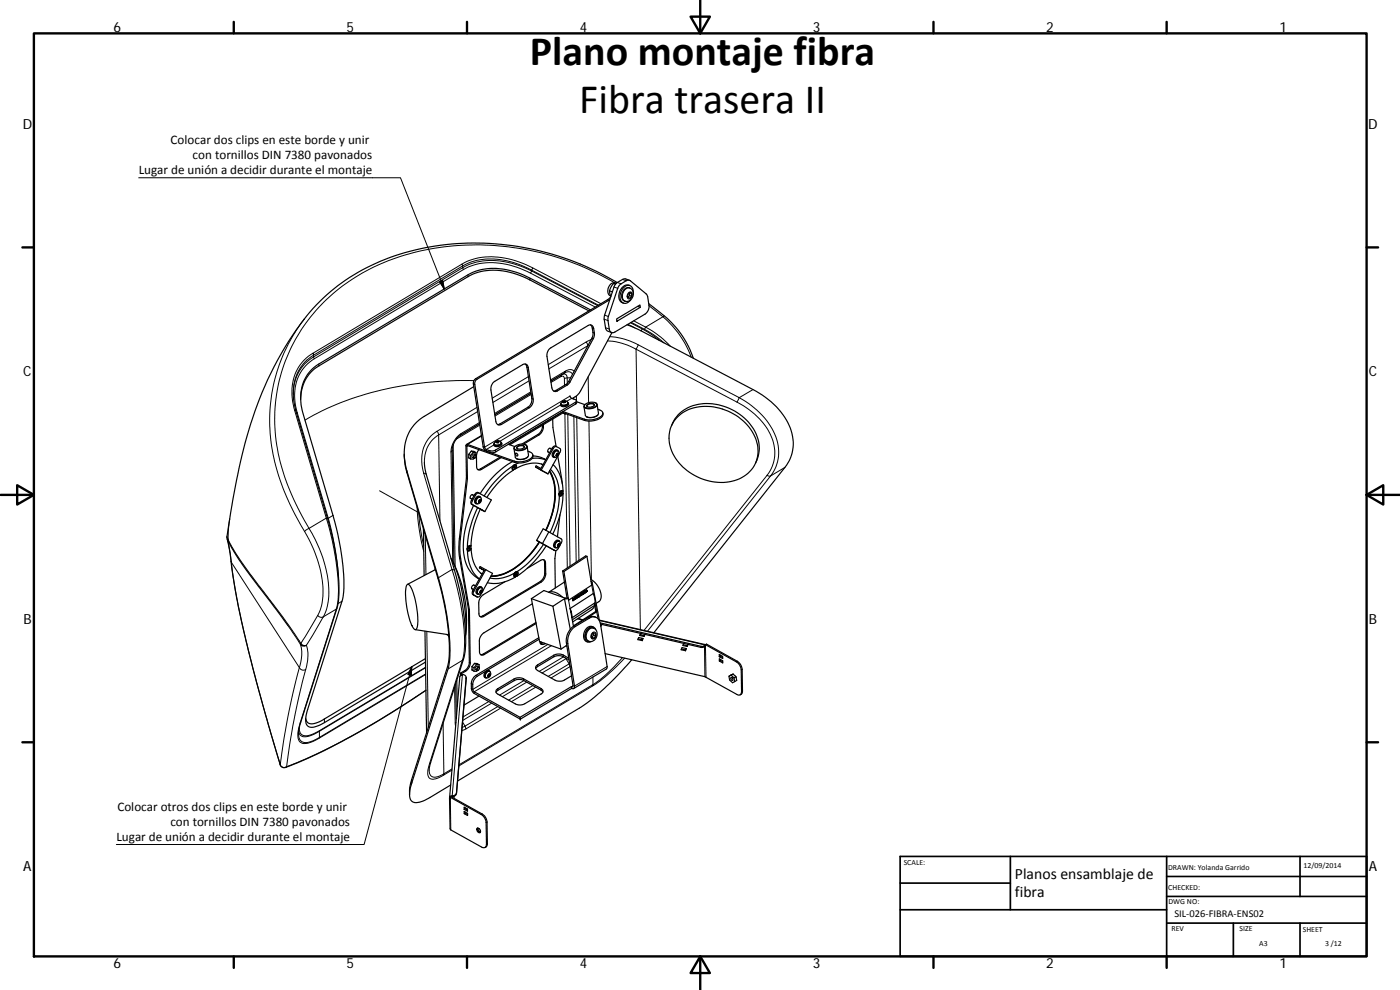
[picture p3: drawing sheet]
<svg xmlns="http://www.w3.org/2000/svg" width="420mm" height="297mm" viewBox="0 0 420 297" stroke-linecap="round" stroke-linejoin="round" font-family="sans-serif">
<g fill="none" stroke="#000" stroke-width=".3">
<path d="M41.6 53.3h78.6l13.1 33.4M138.6 79.2a20.7 20.7 0 0 1 18.2-.2l3.1 1.4-.4 .6M91.3 95.8a50.9 50.9 0 0 0-6.2 51.2l2.9 6.3 3.4 6.2M131.9 84.6l1-.4 .4 2.5zM138.9 80.3a20.3 20.3 0 0 1 17.5-.4l3.1 1.4M138.9 80.3l.2 .6a19.9 19.9 0 0 1 18.1 .1l2 1M138.9 80.3l-44.8 26.8M138.9 80.3l-.1-.5a20.5 20.5 0 0 1 18.6 .2l2.1 1M139.1 80.9l-44.8 26.7-.2-.5M140.5 82.4v.6M159 83.4v.6M159.5 81l20.1 10.6"/>
<path d="M159.5 81.3l-.3 .7 19.5 10.1M159.5 81.3l19.9 10.4M159.5 81v.3M159.9 80.4l20.4 10.7M177.7 98.4l.5 .2M178 99.8l.4 .1M181.3 95.8l1.2 .4M181.5 94.6l1.1 .4M181.7 98.3l1.1 .4M182.3 89.9l.4 .2M184.3 86.1l1.1 .4M184.5 84.9a79.9 79.9 0 0 0-67.8-6.7 51.7 51.7 0 0 0-33.9 41.6 55.7 55.7 0 0 0 6.6 32.6l1.3 2.5a53 53 0 0 1 7.2 16.2 19.9 19.9 0 0 1-.9 14"/>
<path d="M185.3 84.8l1.1 .4M186.8 83.8l1.1 .4M188.5 97.3l2 1.1M188.7 87.8a.72 .72 0 0 1 1 0 .72 .72 0 0 1 0 1 .77 .77 0 0 1-.6 .9 .77 .77 0 0 1-.9-.6l.1-.7zM189 86.4a2.28 2.28 0 0 0-2 1.5 2.28 2.28 0 0 0 .6 2.5M189.2 96.8l3.6 1.9M189.4 96.7l4 2.1M190.2 96.3l3.6 1.8-.4 .7M192.8 98.7l-.4 .6M192.8 98.7l2.6 1.6 2.5 1.9M193.4 98.8l2.7 1.6 3.2 2.5M194.8 91.7l4.2 3.3-5.2 3.1a28 28 0 0 1 7.4 5.8"/>
<path d="M199.3 94.8l-.3 .2a29.4 29.4 0 0 1 8.5 12.2M93.9 106a13.6 13.6 0 0 0-5.9 15.2l.4 1.9M93.9 106l44.7-26.8 .2 .3v.3l-44.7 26.8zM94.1 107.1a12.5 12.5 0 0 0-6.1 11.3M94.1 107.1v-.5a12.8 12.8 0 0 0-6.1 11.6M94.3 107.6a13.2 13.2 0 0 0-5.3 15.3l.2 .9M95.7 109.2v.6M142.1 115.2l.4 .1M142.2 114.2a99 99 0 0 0-48.2 10.4l-2.5 1.4M142.7 113.6l.4 .2M158.1 110.2l.4 .1M158.6 113l-10.9 6.5"/>
<path d="M158.8 114.3l-10.9 6.5M159.3 117.6l-10.9 6.5M159.4 118l-10.9 6.4M159.4 118.3l-10.8 6.5M159.6 119.6l.4 .1M166.9 117.1l.4 .2M168.3 113l-2.9 1.7M169.4 111.9l-.9 .5-.2 .6a.67 .67 0 0 1 .7-.1 .67 .67 0 0 1 .4 .7M169.4 111.9l.3-.5-4.4 2.6M169.4 111.9a1.54 1.54 0 0 1 2.4 .4M169.4 111.9l-4.1 2.5 3.2-2a1.02 1.02 0 0 1 1.2-.1 1.02 1.02 0 0 1 .5 1.1l.1 1.6M169.7 111.4a2.05 2.05 0 0 1 2.6 0"/>
<path d="M169.8 115.4l.5 .1M170.7 114.5l.4 .1M171.1 118.9l-25.7 15.3-.4-.2M171.2 113.3l-1.8 .3v2M171.6 119.5l-1.5 .9M172.2 119.4v.3M173 118.8v1.4M176.4 103.7l-.5-1.1-11.4 6.8M176.4 103.7v.1M176.4 103.7l-11.7 7M176.4 103.7h.1M176.5 113.1l.1 7.7"/>
<path d="M177.4 101.9l-1.5 .7M177.6 101.5l.4 .1M182.3 102.3a19.4 19.4 0 0 1 8.6 2.5M183 101a20.3 20.3 0 0 1 8.6 2.5l-.7 1.3M190.9 104.8l1.3 84.1M190.9 104.8l30.3 15.8M191.6 103.5l30.3 15.8-.7 1.3M226 116.9l-4.1 2.4a21.9 21.9 0 0 1 11.6 14.3 11 11 0 0 1-2.4 9.3l-.9-.3M88.8 123.3l-.4-.2 9.5 32.3-6.5 4.1M89 123.8h.2M89.2 123.8l9.3 31.7h-.2M127.4 138.7a9 9 0 0 1 4.2-8.2l-.4-1.1a10.2 10.2 0 0 0-4.3 11.8l.3 .8"/>
<path d="M135.3 135.6l.6 32.8M135.7 135.1l-.4 .5M136 133.5l.6 36.4M136 133.4v.2M137 131.7l-.1 .1M140.7 137.1v.3M141.4 135.4h.2l-.4 .2M142.3 136.2a.71 .71 0 0 0-.6 1.1M143.2 122.2l-12 7.2M143.4 123.5l-11.8 7 .4 25.8M143.9 126.8l-5.5 3.2M143.9 127.2l-5.7 3.4 .2-.6a7.1 7.1 0 0 0-3.1 5.6"/>
<path d="M144 127.6l-7 4M144.5 130.8l-4.2 2.5 .1 .4h-.6M147 135.3l.1 .5M148.2 133.5l-2.3 1.4 .1 .5M148.7 135l.1 .6M148.8 132.5h.1a.48 .48 0 0 1 .5-.2 .48 .48 0 0 1 .3 .3l-.1 .1a.45 .45 0 0 1-.5 .2 .45 .45 0 0 1-.3-.4zM150.1 127.2l.4 .2M150.4 132.9a1.34 1.34 0 0 1-2.1 .3M154.3 138.3l.1 .4M158.5 122.2l.4 .1M161.4 130.4l.3 .1M162.8 127.9l.3 .2"/>
<path d="M165.7 134.4l.3 .2M167 136.2l.3-.2a.46 .46 0 0 1 .2 .6 .46 .46 0 0 1-.6 .2zM167.4 135.3a1.24 1.24 0 0 0-1 1.8M168.2 121.5l-18.1 10.9M168.8 120.5h.1a.47 .47 0 0 1 .5-.2 .47 .47 0 0 1 .4 .4l-.1 .1a.5 .5 0 0 1-.9-.3zM169.5 124.1l.8 46.3M170.4 124.3l.7 45.5M170.4 120.9v.1a1.46 1.46 0 0 1-2.1 .2M172.2 125l.7 43.7M172.7 120.7l.1 .5M173.1 125.3l.6 42.8M175.4 125.8v.3"/>
<path d="M176.8 126.3l.7 47.6M221.2 120.6a20.3 20.3 0 0 1 11.1 13 10.9 10.9 0 0 1-2.1 9M68.9 155.7l-.3 2.3a7.9 7.9 0 0 0 .3 4.7l3.5 5.8 12.5 16.7 5.4 7.8M91.4 159.5a33.5 33.5 0 0 1 5.2 21.6l-.5 1.9-.8 1.7M98.3 155.6l-.4-.2a71.6 71.6 0 0 1 3.5 25.3l-.5 2.1-3.9 2.3M99.9 154.6l-1.4 .9a92.8 92.8 0 0 1 3.1 17.6M113.9 147.3l11.7 6.5M122.1 141.3v.5M125.2 152.2a61.5 61.5 0 0 0 2 13.2M125.7 153.9l.3 3.6 1.1 6.1M127.2 142l.7 .3M127.2 142l8.4 28.9-4 2.5"/>
<path d="M141.5 150.1l.3 .2M141.5 151.3l.3 .1M142.5 148.4l.2 .1M143.9 150l.1-.1a.49 .49 0 0 1 .4 .6 .49 .49 0 0 1-.6 .4l-.2-.3zM144.1 149.2a1.22 1.22 0 0 0-1 1.9M144.2 140.7l.3 .1M230.2 142.6l-36.9 46.5M235.6 140.2l-4.3 2.6-37 46.6M68.1 161.1l.5 1.5M68.3 161.9l1.1 6.8 20.4 31.6a211.8 211.8 0 0 0-5.7 29.1l-5.5-18.8-4.3-16.3-2.9-12.9-2-12.9M127.6 160.5l.2 11.9M136.4 171.2l-.8-.3a68.9 68.9 0 0 1 3.6 25.1l-.4 2.1-4.3 2.6"/>
<path d="M137.9 161.6l.2 .2M138 167.5l.2 .1M141.9 177.2l.3 .2M141.9 178.4l.3 .2M142.9 179l.3 .1M144.3 177.1l.1-.1a.48 .48 0 0 1 .4 .6 .48 .48 0 0 1-.6 .4l-.2-.3zM144.5 176.4a1.23 1.23 0 0 0-1 1.8M162.1 174.5l.3 .1M163.4 168.7l.3 .2M163.5 172l.3 .2M166.2 165l.3 .2M167.7 163.1a.44 .44 0 0 1 .3 .6 .44 .44 0 0 1-.7 .2z"/>
<path d="M167.8 162.4a1.21 1.21 0 0 0-1 1.9M169.7 179.5l-.3 .1M171.9 179.9l.1 .1M171.9 179.6l.3 .1M172 179.6l-.1 .1M172.1 179.8h.1M172.7 179.1l.2 .1M172.7 179.1h.1M174.4 178h.2M174.5 177.9l.2 .1M174.8 177.7h.2M174.9 177.7h.1"/>
<path d="M175 177.7h.1M175.5 177.3h.1M175.6 177.5h.1M175.6 177.2h.2M175.6 177.8h.1M175.7 177.5h.2M175.8 177.7h.1M177.5 174.4l-.1 .1M177.6 175.6l.4 2.5M90.3 193a1.37 1.37 0 0 0 1.7 .6 1.04 1.04 0 0 1-1.8-.4zM95.3 184.7a1.33 1.33 0 0 0 1.7 .4M95.3 184.7l-5 8.3"/>
<path d="M97 185.1l-5 8.5a10.7 10.7 0 0 1-.5 7.4 1.15 1.15 0 0 1-1.4-.3 1.15 1.15 0 0 1 0-1.5 8.7 8.7 0 0 0-1.8-8.8l-1.9-2.8M101.1 182.5l-11 34.4M102.6 180.4l-1.1 .7M128.1 189.4l.4 28.8M139.1 197.6l-.3 .5-9.9 31.2M140.9 198.8l.2 .1M142.4 199l.2 .1-.4 .2M143.3 199.9a.67 .67 0 0 0-.6 1M144.9 184.8l.2 .2M145 196.2l.3 .2M161.3 199.5v.5M162.5 192.7l.2 .6"/>
<path d="M163.3 193h.2M164.4 193.4l-22.5 13.4-.4-.2M165.5 193.7l-23.2 13.9v.5M166.2 196.6v.5M169 196.5v.5M169.1 197.1l-7.3 4.3M169.8 197.4l1 1.8M170 197.5l-7.3 4.4M170 193l.4 .1M170.6 180.1l.5 2.5M170.8 199.2l-6.3 3.7M170.8 199.2l.3 .8-5.7 3.4"/>
<path d="M170.9 199.1l-.1 .1M172.2 187.8l.5 .2M176.4 185.3l.5 .2M177.8 189.8a.78 .78 0 0 1 1.1 .2 .78 .78 0 0 1-.1 1.1 .78 .78 0 0 1-1.2 .6 .78 .78 0 0 1-.2-1.3zM178.1 188.5a2.26 2.26 0 0 0-2 1.5 2.26 2.26 0 0 0 .6 2.4M179.1 183.6l.4 2.1M179.9 186.2l31.5 7.3M182.2 200l-9.8 5.9M186.8 197.3a42.7 42.7 0 0 1-8.8 8.1M187.5 197.5a51.1 51.1 0 0 1-9.6 8.3l.1-.4M192.2 190.1v.4l.3-.4M192.6 191.5l-.3 .4"/>
<path d="M193.3 190.7l-.1 .1M210.4 193.9l-.1 .3M211.4 194l.1 9M211.7 194l.2 9.2M221.3 198.4l-.3 .2M89.8 218.4a2.15 2.15 0 0 0 1 2.2 2.15 2.15 0 0 0 2.3-.1l2.8-1.3v.2M90.3 216.7a6.4 6.4 0 0 0-.3 5.8 3.5 3.5 0 0 0 3.8 0l2.1-1.1M91.7 200.9a212.3 212.3 0 0 0-5.7 29.1 216.6 216.6 0 0 0 41.8-22.9M95.9 219.4l-2.5 1.2a2.5 2.5 0 0 1-3.6-.6l-.2-.5M97.3 215.7l.1 1.1M123.6 200.1l-14.3 53.3h-74.4M123.6 200.1l-.2 2.5-1-.2z"/>
<path d="M127.7 200.2l-31.8 19M127.7 200.3l-31.8 19.1M127.8 202.4l-31.9 19v-2M127.8 202.2l-33.4 19.9a3.4 3.4 0 0 1-4.3 0l-.4-.8-.1-1.1M133 217l.2 15.2M136.4 206.1l.2 10.8M136.9 216.7l-.3 .2 .1 .9M137 215.2l-.1 .3M137.1 204l.1 8M138.8 202.6l-3.1 36.4M138.8 216.6l.8 1.3M139.5 201.2l.3 .2"/>
<path d="M139.6 217.9l-.9 .3M139.8 218.7l-1.2 .5M139.9 203.4v.2M141.4 205.1l.5 .3M141.7 200.8v.3M142.8 202.6l.4 .3M146.5 202.4l.3-.3a.46 .46 0 0 1 .3 .7 .46 .46 0 0 1-.7 .2zM146.7 210.5l-7.8 4.6M146.9 201.5a1.23 1.23 0 0 0-1 1.8M147.6 211l-8.8 5.2M149.4 206.7v.4M149.4 212l-9.8 5.9"/>
<path d="M150.3 212.5l-10.5 6.2-.2-.8M154.3 203.7v.5M156.2 215.7v.1M157.1 203.7v.5M157.2 204.2l-7.3 4.4M158.1 204.7l-7.3 4.3M159.9 205.7l-7.3 4.4M160.8 206.2l-7.3 4.3M162.4 206.6v.5M172 205.8l-.4 .2M177.9 205.8l-40.2 24M177.9 203.1l.1 2.3"/>
<path d="M178 205.4l-40.3 24.1M219.5 202.5l-.2 .1M220.7 202.8l.2 .5v-.3M222.7 200.9l-.2 .1M222.8 207.4l-.2 .1M84.1 229.5v-.1a1.24 1.24 0 0 0 1.9 .6l-.3 .3M123.6 233.9v1M128.8 231.1a1.83 1.83 0 0 0 .8 1.9 1.83 1.83 0 0 0 2 0l1.6-.8M129.3 228.7a4.3 4.3 0 0 0-.3 4.9 4.3 4.3 0 0 0 4.1-1M135.2 239.8l.1 9.2M135.6 231.1l-2.5 1.5 .1-.4M135.6 230.7l-2.4 1.5"/>
<path d="M137 237.8v.3M144.7 244.2l-.3 .2M146.2 246.7l-.3 .1M146.3 253.2l-.3 .1"/>
</g>
<g fill="none" stroke="#000" stroke-width=".36">
<path d="M176.8 93.3l-17.8-9.3a20 20 0 0 0-17.8-1.4l-45.5 27.2a11.3 11.3 0 0 0-5.5 10.1M177.2 97.5l.4 .5 .4 1.8-.2 1.4-7.1 13.3-.9 .9-2.9 1.7-.8 .2M177.2 93l-18.2-9.6a20.6 20.6 0 0 0-17-1.7l-46.3 27.5a11.9 11.9 0 0 0-5.2 13.1l9.4 32.3a68.8 68.8 0 0 1 3.1 24.3l-11.2 35.9a2.45 2.45 0 0 0 1.3 3.4h.9l1.1-.3 2.3-1.1 30.3-18.2M182.9 87.3l.4 1.6M182.9 87.3l.9 .3M183 89.9l-40.2 24.2-.3 1.2 3.1 19.2 .3 .4 1.3 .4 1.5-.3 24.1-14.4 .1-.5-1.3-.6-.5-.6M183.2 89.2l-.9 .7-39.6 23.7-.6 .8v.8l2.9 19.1 .8 1 1.5 .5 1.5-.2 24.1-14.5 .1-.9M183.7 99.8l-9.4 17.5-1.3 1.6-1.3 .7M184.1 85.1l-1.2 2.2M184.1 85.1l.6 .2M184.7 85a2.12 2.12 0 0 0-2.3 2.8l.4 .7 .4 .3M185 95.7l7.1-4.2 .1 .7-7 4.2z"/>
<path d="M185 84.9l-.9 .2M185.2 84.8a81.4 81.4 0 0 0-68.1-7.6 57.9 57.9 0 0 0-30.7 25.6 120.3 120.3 0 0 0-15.8 43.3 123 123 0 0 0-2.5 15.4l1 4.5 .7 6.2 1.2 7.3 2.2 9.9 3.7 14.9 7.2 25.2a1.25 1.25 0 0 0 1.6 .8 215.9 215.9 0 0 0 42.1-23.2M185.3 84.8l-.9 1-3.1 9.4 .5 3.4 .5 .7 1.3 .5M186 85.5l2.2-1.4 1 .1 4.9 4.1 .3 .7 .4 2.6a2.87 2.87 0 0 1-1.2 2.6l-9.1 5.4a1.06 1.06 0 0 1-1.1 .1 1.06 1.06 0 0 1-.6-1l-.3-3.4 2.9-8.8zM187.3 86.8a1.73 1.73 0 0 1 2.4 .1 1.73 1.73 0 0 1 .1 2.4 1.68 1.68 0 0 1-2.3 1.1 1.68 1.68 0 0 1-.8-2.4zM188.2 97.5l4.2 1.8 33.6 17.6a22 22 0 0 1 11.7 13.2 11.6 11.6 0 0 1-2.1 10.1l-39.4 49.6M188.9 84.1l-1.4-.5-.4 .1-1.8 1.1M189 87.8h.1M189 85.7a2.76 2.76 0 0 0-3.3 3 1.97 1.97 0 0 0 1.4 2.3M189 87.8l.6 .2v.9l-.6 .6-.6-.2v-.9zM189.6 88.9l-.6-.2-.6 .6M189.6 88l-.6-.2v.9"/>
<path d="M190.1 87.8a1.69 1.69 0 0 0-1-2.1 1.69 1.69 0 0 0-2.1 .8 3 3 0 0 0 .1 4.4 2 2 0 0 0 2.2-1M191.4 91.9l.8 .3M194.7 91.1a34.9 34.9 0 0 1 11 11.2l1.4 2.6 1 2.6M88 118.2l.2 2.5 .6 2.6 9.5 32.3a72.1 72.1 0 0 1 3.3 24.8l-.5 2.1-11 34.7-.5 3M142.2 116l-14.9 8.9a13.3 13.3 0 0 0-5.5 15.4l9.8 33.1a77.8 77.8 0 0 1 3.3 24.6l-.4 2.7-11.5 36.4a2.85 2.85 0 0 0 1.2 3.6h1.6l1.8-.6 7.6-4.6M148 114.8l8.9-5.4a1.05 1.05 0 0 1 1.1-.1 1.05 1.05 0 0 1 .5 1l1.5 9.4a2.73 2.73 0 0 1-1.1 2.6l-8.4 5.1a1.06 1.06 0 0 1-1.1 0 1.06 1.06 0 0 1-.6-1l-1.5-9.4 .2-1.3zM157.6 109.2l.5 .7 1.5 9.7a2.7 2.7 0 0 1-1.1 2.6l-8.4 5-.8 .2M164.8 104.8l11.7-7.1a1.07 1.07 0 0 1 1.7 .9l.2 1.6-.2 1.1-7.3 13.6-3.6 2.4a1.07 1.07 0 0 1-1.7-.9l-1.5-9.8 .2-1zM121.3 136.3l.6 4.7 9.6 32.6a69.6 69.6 0 0 1 3.1 25.1l-11.4 36.2-.3 1.8v1.8M127.4 138.7l.4 3.2 8.6 29.3a71.9 71.9 0 0 1 3.2 24.3l-.5 2.1-9.8 31.1-.5 2.4M138.2 130.6a5.7 5.7 0 0 0-2.5 4.5l.5 34.1M140.7 136.3l.6 .4"/>
<path d="M140.7 136.3v.8M140.7 137.4l.6 .3M141.2 135.6l-.5 .7M141.3 136.7v1M141.4 135.4l.6 .3M141.6 135.4l1.2 .4M141.7 137.3l.5 .2M142.2 137.5l-.1 .3-.8-.1M142.3 136.2l.5 .2M142.4 136.8a.29 .29 0 0 1 .4-.2 .29 .29 0 0 1 0 .5l-.5 .3zM142.8 135.8v.7M142.8 135.8l-.8-.1-.7 1"/>
<path d="M142.9 136.8v-.2a.55 .55 0 0 0-.7 .2 .55 .55 0 0 0 .1 .7l.3-.1M143.7 134.9l-.7 1.6v3.6a.88 .88 0 0 0 .5 .9 .88 .88 0 0 0 1-.2l5.9-3.5M144.5 130.7l-4.5 2.7M148.5 132.6a.93 .93 0 0 1 1.2-.4 .93 .93 0 0 1 .5 1.1l-.8 .3a.7 .7 0 0 1-.8 0 .7 .7 0 0 1-.2-.8zM149 132.5h.7l-.5 .3-.4-.1zM149 132.5v.2M149.4 132.4v.3M150.1 137.2l-5.9 3.5-.8 .2M150.4 132.7a.53 .53 0 0 1 0 .7 .53 .53 0 0 1-.6 .2 1.01 1.01 0 0 1-1.6-.5l.1-.1M150.6 133a1.39 1.39 0 0 1-2.2 .8l-.2-.5M152.6 133.3l1.9 .7M153.8 138.5a27.7 27.7 0 0 0-9.7 9.6"/>
<path d="M154.1 139.7a.89 .89 0 0 0-.1 1.4M154.1 139.7a29.5 29.5 0 0 0-8.8 9.1M154.2 139.7a.47 .47 0 0 1 .7 .1 .47 .47 0 0 1-.2 .7 .48 .48 0 0 1-.7 .4 .48 .48 0 0 1 0-.8zM154.3 139.6h-.2M154.4 140l-.2 .4 .3-.1M154.5 134h.1M154.7 139.4a.72 .72 0 0 1 .1 1.2M154.7 133.8l.4-.2a2.38 2.38 0 0 1 3 .3 2.48 2.48 0 0 1-3.8 .6zM154.7 139.4l-.6 .3M154.7 139.6l-.6 .1M154.8 136a.44 .44 0 0 1 .6 .2 .44 .44 0 0 1-.4 .6l-.3-.5zM155.2 134l.4-.2a1.24 1.24 0 0 1 1.8 .3l-.1 .1a1.68 1.68 0 0 1-2.3 .2z"/>
<path d="M155.5 138.9l-.8 .5M157.2 134.3a.54 .54 0 0 0-.2-.6 .54 .54 0 0 0-.6 0 .76 .76 0 0 0-.9 .1 .76 .76 0 0 0-.2 .8M157.7 133.5a.72 .72 0 0 1 .5 .8 .72 .72 0 0 1-.8 .6l-.5 .2a2.1 2.1 0 0 1-2.6-.6l.2-.5M158.2 134l.4 2.6a2.72 2.72 0 0 1-3.9 .7l-.4-2.7M158.4 137.1l-1 .6a2.83 2.83 0 0 1-2.4-.1M158.4 135.4a1.29 1.29 0 0 1 1.4 1.6 5.4 5.4 0 0 1-5.5 1.3l-14.2-5-.3 .3 .2 9.8M159.9 136.4l.1 .4M160 136.8l2.3 .4 1.5 .8-2.3-.5-1.8 .1M160 136.8a3.1 3.1 0 0 1-3.2 2.1l-2.4-.2-14.1-5-.2 .2 .2 9.7M162.5 139.2l.4 .3M162.8 127.6a3 3 0 0 1-1.4 2.8l-4.8 2.8M163 139.4a9.8 9.8 0 0 0-8.2 1.2"/>
<path d="M163.1 127.4a3.2 3.2 0 0 1-1.4 3.1l-4.6 2.8M164.4 135.5l.6 .3M165 134.5l.6 .3M165.3 134.6a.59 .59 0 0 0-.8 .3 .59 .59 0 0 0 .2 .8M165.9 125.7v2.6l1 5.6M166 139.4a11.3 11.3 0 0 1 3 7.9M166.5 135.5a.83 .83 0 0 1 1.3 .2 .83 .83 0 0 1-.4 1.2 .77 .77 0 0 1-1.2 .1 .77 .77 0 0 1 .1-1.1zM167 134l-.6 .1-.4 .5-3.6 6.5 2.1 1.1M167 134a.8 .8 0 0 0-1.3 .4l-3.4 6.2-1.4-.8-.2 .3 3.8 2.1M167 134l1 .6 .2 .3-.5 1.4M167.2 136.1v.2M167.2 136.3l-.2 .3 .2 .2"/>
<path d="M167.2 136.3l.3 .1M167.2 136l.3 .1v.3l-.3 .4h-.2zM167.4 135.1a1.3 1.3 0 0 0-1.4 .4 1.3 1.3 0 0 0-.3 1.3l.5 .4M167.4 136.9l-2.9 5.3M167.4 136.9l1.4 8.3M167.6 135.5a.75 .75 0 0 0-.8-.4 .75 .75 0 0 0-.6 .7 .74 .74 0 0 0-.3 .9 .74 .74 0 0 0 .7 .5M168.6 120.6a.95 .95 0 0 1 1.1-.4 .95 .95 0 0 1 .6 1.1l-.6 .3a.78 .78 0 0 1-1 .1 .78 .78 0 0 1-.3-.9zM169 123.9l.7 .2M169 120.5h.8l-.6 .3-.3-.1zM169 120.5v.3M169 123.8l6.4 2.3a5.3 5.3 0 0 0 5.5-1.4v-.8M169 123.8l-16 9.7"/>
<path d="M169.3 124.1h.5M169.4 124.1l.5 .1M169.4 120.4l.1 .3M169.5 120.7h.1M169.5 120.7l-.1 .1M170.4 120.7a.54 .54 0 0 1 .1 .7 .54 .54 0 0 1-.6 .2 1.02 1.02 0 0 1-1.6-.4v-.2M170.6 121a1.13 1.13 0 0 1-1.6 1l-.6-.2-.2-.5M173.1 120.5l2.4 .9M175.7 121.3l.4-.3a2.4 2.4 0 0 1 3 .3 2.56 2.56 0 0 1-3.4 1l-.3-.4zM176.2 121.4l.4-.2a1.21 1.21 0 0 1 1.8 .3 1.5 1.5 0 0 1-2.4 .2zM178.3 121.8a.55 .55 0 0 0-.2-.6 .55 .55 0 0 0-.7 0 .97 .97 0 0 0-1.2 .8l.1 .1M178.8 120.9a.73 .73 0 0 1 .4 .8 .73 .73 0 0 1-.7 .6l-.6 .2a2.14 2.14 0 0 1-2.7-.6l.3-.5"/>
<path d="M179.2 121.4l.4 2.6a2.53 2.53 0 0 1-3.1 1.2l-.8-.6-.5-2.6M179.4 124.5l-1.3 .7-.9 .1-1.2-.3M179.4 122.8a1.26 1.26 0 0 1 1.4 1.6 5.4 5.4 0 0 1-5.4 1.4l-6.4-2.3v.3M201.5 127.7a11.1 11.1 0 0 1 12.3-6.5 15.9 15.9 0 0 1 13.9 11.2 9.7 9.7 0 0 1-1 6.6M203 125.5a13.6 13.6 0 0 1 15.5-2.1 13.7 13.7 0 0 1 8.9 12.9 9.8 9.8 0 0 1-9.4 8.4 16.2 16.2 0 0 1-16.9-11 9 9 0 0 1 1.9-8.2zM127.1 158.6l.2 14.1M140 143.4l-2.1 18.2-.2 3.5 2.9 17.7M140 143.4l.3 .2M140.3 143.6l-2.3 20.8 .2 3.2 2.7 15.3M141.1 149.5l.6 .3M141.7 148.4l.5 .3M142 148.6a.6 .6 0 0 0-.8 .2 .6 .6 0 0 0 .2 .8"/>
<path d="M142.1 151.6a24 24 0 0 0-2.3 17.3 8.1 8.1 0 0 0 4.1 4.9M143 148.2l.7-.3 3.8 2.1-2 3.5-3.9-2.3 .2-.9zM143.2 149.4a.81 .81 0 0 1 1.2 .1 .81 .81 0 0 1-.2 1.2 .83 .83 0 0 1-1.3 .2 .83 .83 0 0 1 .2-1.3zM143.4 152.3a29.9 29.9 0 0 0-3.2 12.2M143.7 150.6l.3 .1M143.7 147.9a.82 .82 0 0 0-1.2 .5l-1.1 1.9v.9l3.6 2M143.9 150l.1 .2M144 150.2l.2 .2M144 150h.2v.4l-.2 .3h-.3zM144 150.2l-.3 .3M144.1 149a1.23 1.23 0 0 0-1.4 .6 1.23 1.23 0 0 0 .2 1.5M144.2 152.7a26.9 26.9 0 0 0-2.8 11"/>
<path d="M144.3 149.4a.67 .67 0 0 0-.7-.4 .67 .67 0 0 0-.6 .5 .93 .93 0 0 0 .2 1.7h.2M153.7 140.4v.1M153.8 140.3l.2 .6M154 141.1a26.3 26.3 0 0 0-7.9 8.1M154.1 140.9l-.1 .2M154.3 140.1v.1M154.3 140.2l.2 .1M154.3 140.2l-.1 .1M154.6 140.1l-.2-.1 .2 .1M154.6 140.1l-.1 .2M154.8 140.6l-.2 .1M164.7 159.6l-1.9 3.5-1.8-1"/>
<path d="M164.9 141.5a16.1 16.1 0 0 1 .7 12.8l-1.8 4.8M164.9 141.3a16.7 16.7 0 0 1 .5 14l-1.6 3.9M165.2 140.8a10.3 10.3 0 0 1 2.7 7.1M167.8 148.1v.2M167.8 148v.5l.2 .2M167.9 148.8a26.7 26.7 0 0 1-2.8 11M167.9 147.9v.9M168.1 154.4l-.8 6.7M168.2 148.1l.1 .2 .2-.1M168.2 148.1h.1M168.2 148.1l.3 .1M168.3 147.5a.42 .42 0 0 1 .6 0 .42 .42 0 0 1-.1 .6 .49 .49 0 0 1-.4 .6 .49 .49 0 0 1-.5-.3z"/>
<path d="M168.3 147.4h-.1M168.6 148l-.2-.2-.2 .3M168.6 148l-.1 .2M168.6 148l-.3-.1-.1 .2M168.8 147.4l-.7 .1M168.9 147.7l.1 .4M169 148.1a29 29 0 0 1-3.1 12.2M169 148.1a.91 .91 0 0 1-1.1 .7M169 147.3l-.1 .3M169 147.3a.71 .71 0 0 0-.8 0 .71 .71 0 0 0-.3 .6M68.2 161.8l.3 .6a104.8 104.8 0 0 0 12.2 17.5l5.7 7.7M122.2 175.5a.87 .87 0 0 1 1.2 .8 24.1 24.1 0 0 1 1.8 12 .6 .6 0 0 1-.6 .6 .6 .6 0 0 1-.6-.5 22.8 22.8 0 0 1-2-12.6z"/>
<path d="M130.6 170.6v.3M130.7 170.9l-8.4 4.4M135.3 167.5a50.1 50.1 0 0 1 4.5 21.9l-.1 1.2a39.1 39.1 0 0 0-3.8-22M140.2 164.6v.2M140.2 164.5v.5l.3 .2M140.2 164.5l.1 .7M140.3 165.2a10.8 10.8 0 0 0 3.6 8.5M140.6 164.1a.45 .45 0 0 1 .7-.2 .45 .45 0 0 1-.1 .8 .46 .46 0 0 1-.4 .5 .46 .46 0 0 1-.5-.4zM140.7 163.9h-.1M140.8 164.4l.2 .1M140.8 164.3v.1M140.8 164.4l-.1 .2 .2 .1"/>
<path d="M141 164.5l-.1 .2M141 164.5l-.2-.2-.1 .5 .2-.1M141.2 163.9l-.3-.1-.3 .2M141.3 164.5l.1 .1M141.4 163.7l-.1 .2M141.4 163.7a.87 .87 0 0 0-1.2 .8M141.4 164.6a.76 .76 0 0 1-1.1 .6M141.4 164.6a9.8 9.8 0 0 0 3.3 7.7M141.6 176.6l.5 .3M142.1 175.5l.6 .3M142.4 175.7a.6 .6 0 0 0-.8 .2 .6 .6 0 0 0 .2 .8M143.6 176.6a.84 .84 0 0 1 1.3 .1 .84 .84 0 0 1-.4 1.2 .78 .78 0 0 1-1.1 .2 .78 .78 0 0 1 0-1.2z"/>
<path d="M143.9 170.3l1.4 .8-1.4-.8M143.9 170.3l.2-.3 1.7 .9M144.2 172l.5 .2M144.3 177.2l.1 .1M144.4 177.3l-.3 .4 .3 .2M144.4 177.3l.3 .2M144.4 177.1h.3v.4l-.3 .4-.3-.1zM144.5 176.2a1.3 1.3 0 0 0-1.4 .3 1.3 1.3 0 0 0-.2 1.4l.4 .4M144.5 178l-.5 .9-.8 .2M144.7 176.5a.79 .79 0 0 0-.8-.3 .79 .79 0 0 0-.6 .7 .77 .77 0 0 0-.3 .8 .77 .77 0 0 0 .8 .6M145.3 171.1l-3.6 6.5 .1 .7 1.4 .8M145.8 170.9l-3.8 6.9 .1 .7 1.1 .6"/>
<path d="M145.8 170.9l2 1.1-2.9 5.3M154.3 172.5v.1M154.3 172.4l.2 .6M154.5 171.9a.79 .79 0 0 0 .1 1.3M154.5 171.9a10.2 10.2 0 0 1-7.4 1.5M154.6 173.2a11.1 11.1 0 0 1-8.3 1.6M154.6 171.9a.46 .46 0 0 1 .8-.1 .46 .46 0 0 1-.1 .7 .47 .47 0 0 1-.4 .5 .47 .47 0 0 1-.6-.4zM154.7 172.5l.1 .1M154.8 171.7l-.2 .1M154.8 172.2v.1M154.8 173l-.2 .2M154.8 172.3l.2 .1"/>
<path d="M154.8 172.3l-.1 .1M155 172.4l-.1-.3-.2 .4 .1 .1M155 172.4l-.2 .2M155.2 172.8l-.3 .1M155.2 171.7l-.3-.1-.4 .3M155.2 171.5l-.7 .4M155.2 171.5a.84 .84 0 0 1 0 1.3M158.2 170.5l4.1-2.4a.86 .86 0 0 1 1-.1 .86 .86 0 0 1 .4 .9l.1 3.3a3.2 3.2 0 0 1-1.4 2.4l-17.3 10.4a.86 .86 0 0 1-.9 .1 .86 .86 0 0 1-.5-.9v-3.3a3.3 3.3 0 0 1 1.3-2.5l6.5-3.8M159.5 179.6l6.4 2.3M159.5 179.6l2.4 12.9 6.5 2.3M161.8 162.6a21.5 21.5 0 0 1-12.4 10l-2 .2M161.9 162.6a21.8 21.8 0 0 1-12.5 10.2l-2.1 .1"/>
<path d="M163.1 167.9l.3 .8 .1 3.3a3.1 3.1 0 0 1-1.4 2.5l-17.2 10.3-.9 .2M163.1 163.3a27 27 0 0 1-7.9 8.2M163.9 163.8a29.4 29.4 0 0 1-8.7 9M164.7 177.7a3.9 3.9 0 0 1 4.1 1.5M166.2 165l.3 .2M166.8 165.2l-.3 2.4 .2 8.8M167.1 162.5a.86 .86 0 0 1 1.1 .4 .86 .86 0 0 1-.4 1.1 .82 .82 0 0 1-1.2 .1 .82 .82 0 0 1 .2-1.3zM167.4 163.8l.3 .1M167.6 163.2v.2M167.6 163.2h.3l.1 .4-.3 .3h-.3zM167.6 163.4l-.2 .3M167.6 163.4l.4 .2"/>
<path d="M167.8 162.2a1.23 1.23 0 0 0-1.4 .6 1.23 1.23 0 0 0 .2 1.5M167.8 164l-.7 1.1-.6 .1M168 162.6a.66 .66 0 0 0-.7-.4 .66 .66 0 0 0-.6 .5 .87 .87 0 0 0-.4 1 .87 .87 0 0 0 .7 .7M168.2 163.4l.4-.9-.2-.8-5.4-3-2 3.4 5.5 3.1M168.9 171.3l.3 .2M168.9 171.3l1.3 8.2M169.2 171.5l1.4 8.6M169.4 174.6l-4.7 3.1M170.5 179.5l.1 .6M170.5 179.5h-.8l-6.5-2.3-3.7 2.4M170.5 179.5l-1.1 .1M171.8 179.7h.1"/>
<path d="M171.8 179.7h.4l-.3 .6zM171.8 179.9l.1 .1M171.9 179.7v.3M171.9 179.6h.2M172 179.6l-.1 .4M172 179.6l-.1 .1M172.2 179.8l.1 .1M172.3 179.7v.1M172.3 179.4l.4 .4-.2-.1-.3 .4zM172.3 179.4v.1M172.3 179.5v.3M172.3 179.5l.2 .2"/>
<path d="M172.4 179.7h.1M172.5 179.7l-.2 .1M172.5 179.8h.2M172.6 179.2h.1M172.6 179.2l.3-.1 .2 .4h-.4v.3zM172.6 179.4l.1 .1M172.6 179.5h.2M172.7 179.2v.3M172.7 179.7h.1M172.7 179.1h.1M172.7 179.4l.1 .1M172.8 179.4l-.1 .1"/>
<path d="M172.8 179.4h.1M172.8 179.5h.3M172.8 179.1v.3M172.8 179.1l-.1 .1M172.9 179l.4-.3-.1 .8-.1-.6zM173.2 178.9h-.2M173.2 179.4h.1M173.3 178.7v.1M173.4 178.6l.1 .1M173.4 178.6l.3-.1-.2 .4 .2-.2-.1 .4h.2l-.3 .2zM173.4 178.8l.1 .1M173.4 178.9h.1"/>
<path d="M173.5 179.1h.1M173.6 178.5h.1M173.6 178.8h.1M173.7 179l.1 .1M174 178.9h.1M174.1 178.6h.1M174.1 178.6v.1M174.1 178.2v.1M174.1 178.3v.3M174.1 178.1l.3 .5-.4 .3zM174.2 178.5l.1 .1M174.3 178.6h.1"/>
<path d="M174.4 178l.1 .1M174.4 178l.3-.1-.1 .3 .3 .2h-.4v.2zM174.4 178.2l.1 .1M174.4 178.3l.1 .1M174.5 178.1v.2M174.5 178.6h.1M174.5 177.9l.1 .1M174.5 178.3h.1M174.5 178v.1M174.6 178.2l-.1 .1M174.6 178h-.1M174.6 178v.2"/>
<path d="M174.6 178.2h.1M174.6 178.3l.3 .1M174.8 177.7l.1 .1M174.8 177.7l.3-.1-.1 .4 .3 .1-.3-.1-.1 .4zM174.8 178h.1M174.8 178.1h.1M174.9 177.8v.2M174.9 178.3h.1M174.9 177.7h.1M175 178h-.1M175 177.9v.1M175 178l.3 .1"/>
<path d="M175 177.7v.3M175 177.7l-.1 .1M175.2 177.5h.1M175.2 177.5l.2-.1 .1 .5-.2 .2zM175.3 177.4h.1M175.3 177.9l.2 .1M175.5 177.3h.1M175.5 177.3l.2-.1 .2 .3-.3 .4zM175.5 177.5h.1M175.5 177.6h.1M175.5 177.3v.2M175.5 177.8h.1"/>
<path d="M175.6 177.2h.1M175.6 177.6h.2l-.2 .2M175.6 177.6v.2M175.7 177.5h.1M175.7 177.2v.2M175.7 177.2l-.2 .1M175.7 177.4l-.2 .1M175.7 177.4h.1M175.9 177.6l.1 .1M175.9 177.4h.1M175.9 177.4l.1 .1M176 177v.1"/>
<path d="M176 177l.3 .4-.1-.1-.3 .4zM176 177.1v.3M176.1 177.3h.1M176.2 166.9l-.4-.1-6.9 4.5M176.2 166.9l-7 4.6M176.2 166.9l1.4 8.7-7 4.5M176.2 177.4h.1M177.3 173.8a5.9 5.9 0 0 1 2.9 6.1l-.3 .5-1 .6M177.4 174.4l.3 .3-.2 .3M177.7 174.6l2.2 11.6M124.6 188.9l10.1 1.4M127.5 189.4l.5 30.4"/>
<path d="M127.7 197.6l-31.8 18.9a3.5 3.5 0 0 1-3.6 .3l-.6-1.3M134 190.4h.7l-.2 .1M134.4 190.5l.3 .6M140.6 182.8l.3 .1M140.6 182.8l.3 16a3.2 3.2 0 0 1-1.4 2.4l-1.3 .8M140.9 182.9l.2 16a3 3 0 0 1-1.3 2.5l-1.3 .7M142.2 199.3l-.6 .7M142.4 199l.6 .4M142.6 199.1l1.2 .3M143.3 199.9l.5 .2M143.8 199.4v.8M143.8 199.4h-.8l-.8 .9"/>
<path d="M159.8 181.1l-14.6 8.8a3.1 3.1 0 0 0-1.3 2.4v3.3a.87 .87 0 0 0 .4 .9 .87 .87 0 0 0 1-.1l15.6-9.3M160.9 186.8l-15.9 9.4-.8 .2M161.7 191.3l-18.9 11.3a3.3 3.3 0 0 0-1.4 2.5l.1 1.7 .6 1.1 14.1 7.9M161.8 191.8l-18.6 11.1a3.2 3.2 0 0 0-1.3 2.5v1.4l.3 .7 13.9 7.7M162 192.5l.2 .6 .3 .2M162.3 192.6l.2 .7h.5M162.4 192.6a.72 .72 0 0 0 .5 .7 .72 .72 0 0 0 .8-.2M165.9 181.9l3.5-2.3 1.7 9.2M165.9 181.9l2.5 12.9M169.9 193.8l.2 .1M170.1 193.6l-1.7 1.2M170.7 197.5l-1.7-1a3.2 3.2 0 0 0-2.8 .1l-4.9 2.9a.87 .87 0 0 0-.6 .9 .87 .87 0 0 0 .6 .8l5.3 2.9a3.2 3.2 0 0 0 2.8-.1l2.1-1.2"/>
<path d="M170.8 198l-1.8-1a3.2 3.2 0 0 0-2.8 .1l-4.9 2.9-.5 .6M171.1 182.6l.4 1.4 .2 1.4zM171.9 180h.1M171.9 180.2l.1 .1M172.2 180h.1M173.3 185.7l1.5 .3M173.6 185.5l1.3 .5M176.7 188.7a1.77 1.77 0 0 1 2.2 .4 1.77 1.77 0 0 1 0 2.2 1.72 1.72 0 0 1-2.4 1 1.72 1.72 0 0 1-.6-2.6zM177.6 191.3h.1M177.7 191.3l.6 .2M178 188.1a2.33 2.33 0 0 0-2.9 2.7 1.62 1.62 0 0 0 1.3 1.8M178 189.9h.6l.2 .9-.5 .7-.7-.1-.1-.8z"/>
<path d="M178 189.9l.2 .6M178.2 190.5l-.5 .8M178.2 190.5l.6 .3M178.3 181l.2 .6M178.5 181.6l.3 1.9M178.5 181.6l-6.8 4.4M178.5 181.6l-.9 1.3-5.7 3.7M178.6 180.9l-.2-1.9-.4-.9-6.9 4.5M178.8 188.9a1.47 1.47 0 0 0-1.5-.9 1.47 1.47 0 0 0-1.3 1.1 2.25 2.25 0 0 0 .7 3.6l.8-.2M178.8 185.2l-1.1-.3-.9 .2-4.6 2.7a5.4 5.4 0 0 0-2.2 5.2l2 12.7-.1 .4-.4-.1M178.8 183.5l-6.7 4.3M178.8 183.5l.3 .1"/>
<path d="M179.1 183.6l-.5-2.7-6.9 4.5 .4 2.5M179.1 183.6l-3.4 2.2M179.8 186.1l31.6 7.3a.58 .58 0 0 1-.3 .6 .58 .58 0 0 1-.7-.1l-30.2-7M180.2 187.3l30.1 6.9a.99 .99 0 0 0 1.3-.5h.1M180.2 187.3a2.13 2.13 0 0 0-3.3-1.8l-4.2 2.5a5.3 5.3 0 0 0-2.3 5.1l2 12.8a.56 .56 0 0 1-.2 .6 .56 .56 0 0 1-.6 0M180.2 187.3l2 13-.2 .4-9.8 5.9M180.5 187.3l-.2 .4M180.6 187.3l-.3 .7M189.6 198a75.1 75.1 0 0 1-15.8 14.5l-36.5 21.8M191.5 191.7l1.2 .3M191.7 191.3l1.3 .3-.2 .6-1.4-.3zM192.1 190.5l1.1 .3"/>
<path d="M192.2 190l-.2 .7 1.3 .3M192.7 192l.1 .2M192.9 191.6l-.2 .4M193.2 190.8l.1 .2M193.4 190.3l-.2 .5M193.5 190.3l-.2 .7M204.5 194.7l1.2 .3M204.7 194.3l1.3 .3-.3 .6-1.3-.3zM205 193.5l1.2 .2M205.2 193l-.3 .7 1.3 .3M205.7 195v.2M205.9 194.6l-.2 .4"/>
<path d="M206.2 193.7v.3M206.4 193.3l-.2 .4M206.5 193.3l-.3 .7M211.3 193.9l.1 .1M211.4 193.8v.2M211.7 193.4v.6h-.3M211.7 193.4l.3-.1 9.3 5.1a3.1 3.1 0 0 1 1.4 2.5l.1 6.5-.1 .6-.6 .5M211.7 193.4l9.3 5.2a3.1 3.1 0 0 1 1.5 2.4l.1 6.5a.86 .86 0 0 1-.4 .9 .86 .86 0 0 1-1 0l-9.7-5.4-29.9-6.9M215.9 196.4l1 .5v.7l-1-.6zM215.9 197.7l1 .5v.7l-1-.6zM216.1 196.9l-.2 .1M216.1 196.5v.4"/>
<path d="M216.1 196.9l.8 .4M216.2 198.2l-.3 .1M216.2 197.9v.3M216.2 198.2l.7 .4M136.8 205.1l.1 10.4M138.2 202l.3 .1M138.2 202v.7M138.5 202.1v.5M139.9 203.3v.3M141.6 200l.6 .3M141.6 200l.1 .8M141.7 201.1l.5 .3"/>
<path d="M142.2 200.3v1.1M142.7 200.9l.5 .3M143.2 201.2l-.2 .2h-.8M143.4 200.4l.2-.1a.38 .38 0 0 1 .2 .5 .38 .38 0 0 1-.6 .1zM143.8 208.9l-4.6 2.7M143.9 200.5v-.3a.55 .55 0 0 0-.7 .3 .55 .55 0 0 0 .1 .7l.2-.1M146 201.7a.81 .81 0 0 1 1.2 .1 .81 .81 0 0 1-.2 1.1 .79 .79 0 0 1-1.2 .4 .79 .79 0 0 1 0-1.2zM146.7 202.2l.1 .3M146.8 202.2h.2l.1 .4-.3 .4h-.3v-.4zM146.8 202.5l-.3 .3 .3 .2M146.8 202.5l.3 .1M146.9 201.3a1.3 1.3 0 0 0-1.4 .3 1.3 1.3 0 0 0-.2 1.4l.4 .4"/>
<path d="M147.1 201.6a.66 .66 0 0 0-.7-.4 .66 .66 0 0 0-.6 .6 .87 .87 0 0 0-.4 .9 .87 .87 0 0 0 .7 .7M149 207l5.3-3.3a3.2 3.2 0 0 1 2.8 0l5.3 2.9a.87 .87 0 0 1 .6 .8 .87 .87 0 0 1-.6 .8l-4.9 3a3 3 0 0 1-2.8 0l-5.5-3.1-.4-.5zM156.1 215.2l.1 .6M162.9 207.6l-.5-.5-5.3-2.9a3.2 3.2 0 0 0-2.8 0l-4.9 2.9-.5 .6M171.5 206l.1 .5M171.5 206l-15.4 9.2M171.6 206.5l-15.4 9.3M219.3 203.3a.43 .43 0 0 1 .6 .3 .43 .43 0 0 1-.2 .5zM219.3 202.6l-.5 .3M219.4 202.6l-.6 .3 .2 1.1 .8 .9 .7-.4M219.4 202.6l.9 .8M220 202.2l.7 .6"/>
<path d="M220 202.2l-.5 .3M220 202.2l-.6 .4M220.3 203.4l.2 1.1M220.9 203l-.6 .4M220.9 203.3l.2 .9-.6 .3M134.9 239.4l.3 .1M134.9 239.2v.2M134.9 239.2h.3M135.1 239.2l.1 .6-.3-.4M135.1 239.2l9.3 5.2a3 3 0 0 1 1.5 2.4l.1 6.5a.89 .89 0 0 1-.4 .9 .89 .89 0 0 1-1 0l-9.5-5.4-.2-9.3M135.4 239.1l-.3 .1M135.4 239.1l9.3 5.1a3 3 0 0 1 1.5 2.5l.1 6.5-.2 .6-.5 .5"/>
<path d="M135.5 239.1v-.1a1.34 1.34 0 0 0 1.5-.9l2.9-34.9a.93 .93 0 0 0-1.5-.6l-.4 .4-3.1 36.2M136.3 238.9l-.1 .6M137 237.8a1.7 1.7 0 0 1-1.8 1.1l-.3 .3M139.3 243.5l1 .5v.7l-1-.6zM139.3 242.2l1 .5v.7l-1-.6zM139.6 242.3v.4M139.6 242.7l.7 .4M139.6 242.7l-.3 .1M139.6 243.6v.4M139.6 244l.7 .4M139.6 244l-.3 .1M143.2 248.5a.88 .88 0 0 1 .9 .4 .88 .88 0 0 1-.1 1 .95 .95 0 0 1-.8-1.4z"/>
<path d="M143.4 248.4a.97 .97 0 0 0 .7 1.4M143.9 248.7l-.1-.1a.39 .39 0 0 0-.2 .6 .39 .39 0 0 0 .6 .1v-.1"/>
</g>
<g fill="#000">
<circle cx="171.1" cy="118.9" r=".18"/>
<circle cx="149.5" cy="132.7" r=".18"/>
<circle cx="167.8" cy="148.1" r=".18"/>
<circle cx="154.6" cy="171.7" r=".18"/>
<circle cx="156.2" cy="215.8" r=".18"/>
</g>
<g fill="none" stroke="#000" stroke-width=".71">
<path d="M10.2 10h399.9v277h-399.9zM70.2 6.6v3.4M140.2 6.6v3.4M207.3 5h5.8l-2.9 5zM210.2 0v10M280.2 6.6v3.4M350.1 6.6v3.4M6.7 74.2h3.5M410.1 74.2h3.5M.2 148.5h10M5.2 145.6l5 2.9-5 2.9zM410.1 148.5l5-2.9v5.8z"/>
<path d="M410.1 148.5h10M6.7 222.7h3.5M410.1 222.7h3.5M70.2 287v3.4M140.2 287v3.4M210.2 287l2.9 5h-5.8zM210.2 287v10M280.2 287v3.4M350.1 287v3.4"/>
</g>
<path d="M270.1 257h140v30h-140zM303.2 257v16M350.1 257v30M390.2 257v12M270.1 265h33.1M270.1 273h80M350.1 277h60M350.1 269h60M350.1 263h60M370.2 277v10M390.2 277v10" fill="none" stroke="#000" stroke-width=".51"/>
<path d="M131.9 84.6l1-.4 .4 2.5zM123.6 200.1l-.2 2.5-1-.2z" fill="#000" stroke="#000" stroke-width=".3"/>
<g font-size="12.6">
<text x="159" y="19.6">Plano montaje fibra</text>
<text x="173.8" y="34">Fibra trasera II</text>
</g>
<g font-size="4.7">
<text x="304.6" y="263.9">Planos ensamblaje de</text>
<text x="304.6" y="269.3">fibra</text>
</g>
<g font-size="4.2">
<text x="34" y="9.6">6</text>
<text x="104" y="9.6">5</text>
<text x="174" y="9.6">4</text>
<text x="244" y="9.6">3</text>
<text x="314" y="9.6">2</text>
<text x="384" y="9.6">1</text>
<text x="6.8" y="38.7">D</text>
<text x="410.6" y="38.7">D</text>
<text x="7" y="112.9">C</text>
<text x="410.8" y="112.9">C</text>
<text x="7" y="187.1">B</text>
<text x="410.8" y="187.1">B</text>
<text x="7" y="261.3">A</text>
<text x="410.8" y="261.3">A</text>
<text x="34" y="290.4">6</text>
<text x="104" y="290.4">5</text>
<text x="174" y="290.4">4</text>
<text x="244" y="290.4">3</text>
<text x="314" y="290.4">2</text>
<text x="384" y="290.4">1</text>
</g>
<g font-size="3.9">
<text x="51.2" y="43.3">Colocar dos clips en este borde y unir</text>
<text x="57.8" y="47.8">con tornillos DIN 7380 pavonados</text>
<text x="41.6" y="52.3">Lugar de unión a decidir durante el montaje</text>
<text x="35.3" y="243.3">Colocar otros dos clips en este borde y unir</text>
<text x="51.1" y="247.8">con tornillos DIN 7380 pavonados</text>
<text x="34.9" y="252.3">Lugar de unión a decidir durante el montaje</text>
</g>
<text font-size="3.1" x="352.5" y="275.2">SIL‐026‐FIBRA‐ENS02</text>
<g font-size="2.4">
<text x="271.2" y="259.7">SCALE:</text>
<text x="350.6" y="260.9">DRAWN: Yolanda Garrido</text>
<text x="391.2" y="260.6">12/09/2014</text>
<text x="350.6" y="267">CHECKED:</text>
<text x="350.6" y="271.4">DWG NO:</text>
<text x="351.6" y="279.3">REV</text>
<text x="372" y="279.4">SIZE</text>
<text x="391" y="279.5">SHEET</text>
<text x="377.9" y="283.8">A3</text>
<text x="397.7" y="283.8">3 /12</text>
</g>
</svg>
